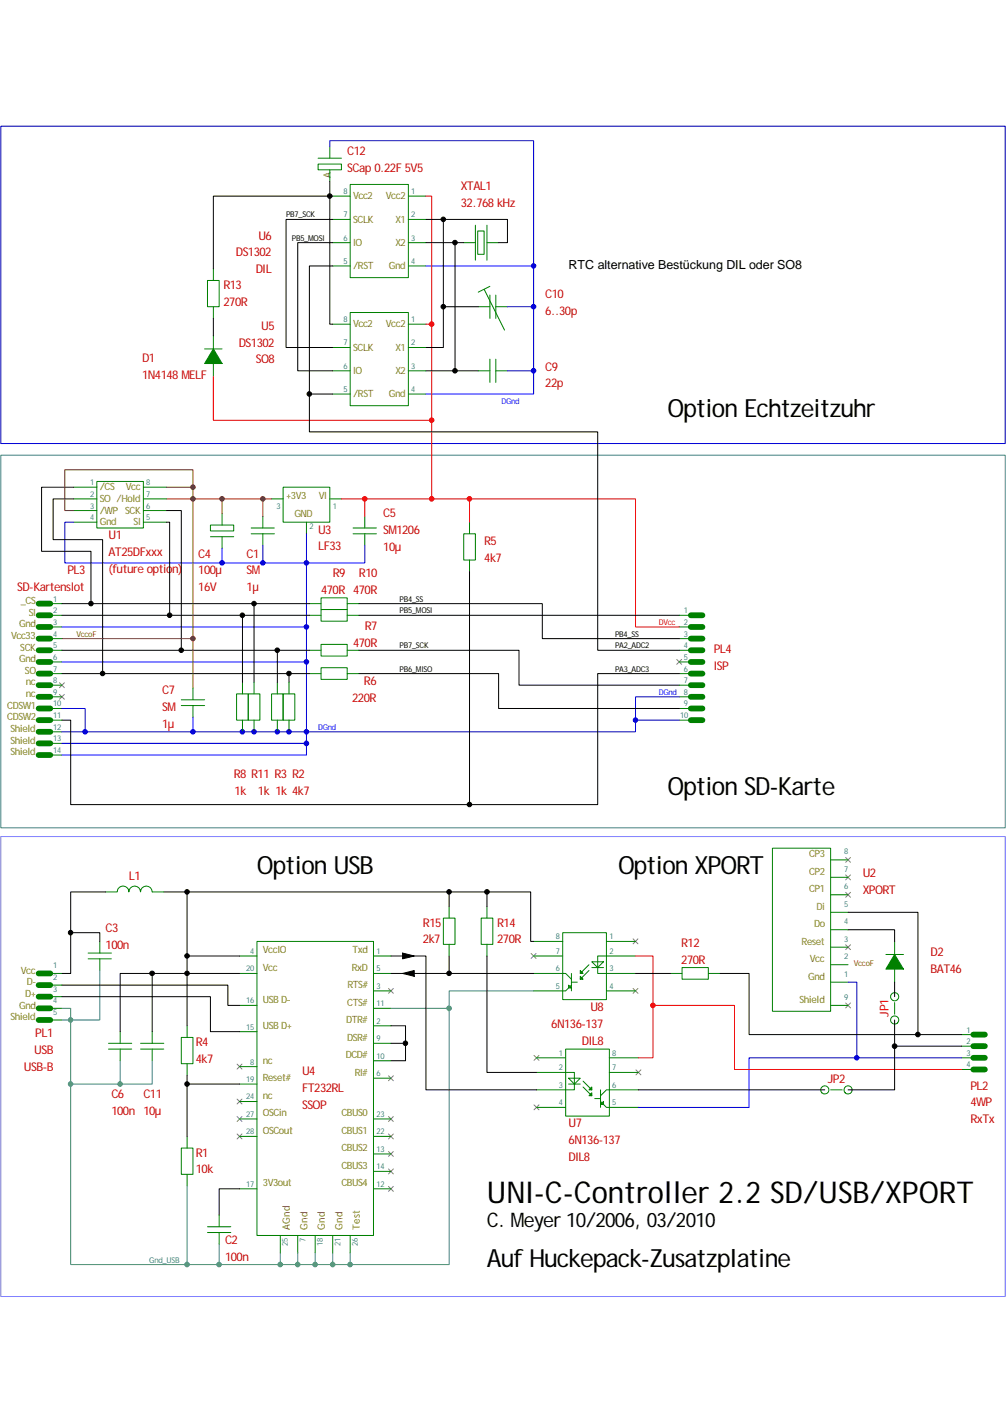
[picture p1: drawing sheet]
<svg xmlns="http://www.w3.org/2000/svg" width="210mm" height="297mm" viewBox="0 0 210 297" stroke-linecap="round" stroke-linejoin="round" font-family="sans-serif">
<path d="M84 198.9l2.5 .7-2.5 .6zM84 203.2l2.5-.6v1.2z" fill="none" stroke="#000" stroke-width=".21"/>
<path d="M84 198.9l2.5 .7-2.5 .6zM84 203.2l2.5-.6v1.2z" fill="#000"/>
<path d="M.2 174.6h209.6v96h-209.6z" fill="none" stroke="#8080ff" stroke-width=".21"/>
<path d="M.2 95h209.6v77.8h-209.6z" fill="none" stroke="#408080" stroke-width=".21"/>
<path d="M.2 26.4h209.6v66.2h-209.6z" fill="none" stroke="#0000c0" stroke-width=".21"/>
<g fill="none" stroke="#808080" stroke-width=".21">
<path d="M141.2 137.6l1.1 1.1M142.3 137.6l-1.1 1.1M12.4 142.5l1 1.1M12.4 144.9l1 1.1M13.4 142.5l-1 1.1M13.4 144.9l-1 1.1M110.8 199l1.1 1.1M111.9 199l-1.1 1.1M132.1 196l1.1 1M133.2 196l-1.1 1M81.1 206.3l1 1M82.1 206.3l-1 1"/>
<path d="M132.1 206.3l1.1 1M133.2 206.3l-1.1 1M49.5 233.1l1 1M49.5 236.7l1 1M49.5 222.1l1 1.1M49.5 229.4l1 1M50.5 233.1l-1 1M50.5 236.7l-1 1M50.5 222.1l-1 1.1M50.5 229.4l-1 1M81.1 224.6l1 1M81.1 233.1l1 1"/>
<path d="M81.1 236.7l1 1M82.1 224.6l-1 1M82.1 233.1l-1 1M82.1 236.7l-1 1M111.5 230.6l1 1.1M111.5 220.3l1 1M112.5 230.6l-1 1.1M112.5 220.3l-1 1M132.7 223.3l1.1 1.1M133.8 223.3l-1.1 1.1M81.1 240.4l1 1M81.1 244l1 1"/>
<path d="M81.1 247.6l1 1.1M82.1 240.4l-1 1M82.1 244l-1 1M82.1 247.6l-1 1.1"/>
</g>
<g fill="none" stroke="#008000" stroke-width=".21">
<path d="M66.4 34.2h4.9v1.3h-4.9zM66.4 33h4.9M68.8 30.6v2.4M68.8 35.5v2.4M73.1 38.5h12.1v19.5h-12.1zM69.4 40.9h3.7M69.4 45.8h3.7M69.4 50.7h3.7M69.4 55.5h3.7M85.2 40.9h3.7M85.2 45.8h3.7M85.2 50.7h3.7"/>
<path d="M85.2 55.5h3.7M96.8 50.7h2.4M99.2 47v7.3M99.7 48.2h1.3v4.9h-1.3zM101.6 47v7.3M101.6 50.7h2.5M44.5 72.8l1.9 3.1h-3.7zM69.4 67.7h3.7M69.4 72.5h3.7M69.4 77.4h3.7M73.1 65.2h12.1v19.5h-12.1zM85.2 67.7h3.7"/>
<path d="M85.2 72.5h3.7M85.2 77.4h3.7M99.8 77.4h2.5M102.3 75v4.8M103.5 77.4h2.4M103.5 75v4.8M69.4 82.3h3.7M85.2 82.3h3.7M52.4 111.4h4.9M52.4 110.2h4.9M54.9 107.8v2.4M54.9 111.4v2.5"/>
<path d="M56.7 104.1h2.4M59.1 101.7h9.7v7.3h-9.7zM64 109v2.4M68.8 104.1h2.5M73.7 111.4h4.9M73.7 110.2h4.9M76.1 107.8v2.4M76.1 111.4v2.5M10.5 126h2.4M10.5 128.4h2.4M10.5 135.7h2.4M10.5 130.9h2.4"/>
<path d="M10.5 133.3h2.4M10.5 138.2h2.4M64.6 126h2.4M64.6 128.4h2.4M64.6 135.7h2.4M67 124.8h5.5v2.4h-5.5zM67 127.2h5.5v2.5h-5.5zM67 134.5h5.5v2.4h-5.5zM67 139.4h5.5v2.4h-5.5zM72.5 126h2.4M72.5 128.4h2.4M72.5 135.7h2.4"/>
<path d="M141.8 128.4h2.4M141.8 135.7h2.4M141.8 130.9h2.4M141.8 133.3h2.4M141.8 138.2h2.4M10.5 140.6h2.4M10.5 143h2.4M10.5 145.5h2.4M10.5 147.9h2.4M10.5 150.3h2.4M10.5 152.8h2.4M10.5 155.2h2.4"/>
<path d="M10.5 157.6h2.4M51.8 144.8h2.5v5.5h-2.5zM53 142.4v2.4M53 150.3v2.5M56.7 144.8h2.4v5.5h-2.4zM57.9 142.4v2.4M57.9 150.3v2.5M59.1 144.8h2.4v5.5h-2.4zM60.3 142.4v2.4M60.3 150.3v2.5M64.6 140.6h2.4M72.5 140.6h2.4"/>
<path d="M141.8 140.6h2.4M141.8 143h2.4M141.8 145.5h2.4M141.8 147.9h2.4M141.8 150.3h2.4M18.4 198.9h4.8M20.8 196.5v2.4M22 186.2h2.5a1.22 1.22 0 0 1 1.2-1.2 1.22 1.22 0 0 1 1.2 1.2 1.22 1.22 0 0 1 1.2-1.2 1.22 1.22 0 0 1 1.2 1.2 1.22 1.22 0 0 1 1.3-1.2 1.22 1.22 0 0 1 1.2 1.2h2.4M50 199.6h3.6M53.6 196.5h24.4v61.4h-24.4zM78 199.6h3.6M92.5 191.6h2.5v5.5h-2.5z"/>
<path d="M93.7 189.2v2.4M93.7 197.1v2.5M100.4 191.6h2.5v5.5h-2.5zM101.6 189.2v2.4M101.6 197.1v2.5M111.4 199.6h6.1M111.4 196.5h6.1M117.5 194.7h9.1v14h-9.1zM126.6 196.5h6.1M132.7 199.6h-7.9v3.6h7.9M10.5 203.2h2.4M10.5 205.6h2.4"/>
<path d="M10.5 208h2.4M10.5 210.5h2.4M10.5 212.9h2.4M18.4 200.2h4.8M20.8 200.2v2.4M22.6 217.8h4.9M22.6 219h4.9M25.1 215.3v2.5M25.1 219v2.4M29.3 217.8h4.9M29.3 219h4.9M31.8 215.3v2.5"/>
<path d="M31.8 219v2.4M37.8 216.6h2.5v5.4h-2.5zM39.1 214.1v2.5M50 203.2h3.6M50 209.9h3.6M50 215.3h3.6M78 203.2h3.6M78 206.8h3.6M78 210.5h3.6M78 217.8h3.6M78 214.1h3.6M111.4 203.2h6.7l1.2 1.2"/>
<path d="M118.1 219h9.1v14h-9.1zM118.7 205.6l.6 .6h-.6zM119.3 205.6l-1.2 1.2h-6.7M119.3 203.2v3.6M119.3 205h1.2M122.9 202.6l-1.8 1.8v-.6l.6 .6h-.6M122.9 201.4l-1.8 1.8v-.6l.6 .6h-.6M123.5 200.8h2.5l-1.2 1.2zM123.5 202h2.5M126.6 206.8h6.1M139.9 203.2h2.5M142.4 202h5.4v2.4h-5.4z"/>
<path d="M147.8 203.2h2.5M200.7 216h2.5M200.7 218.4h2.5M37.8 239.6h2.5v5.5h-2.5zM39.1 222v2.5M39.1 237.2v2.4M50 226.3h3.6M50 233.6h3.6M50 237.2h3.6M50 222.7h3.6M50 229.9h3.6M78 233.6h3.6"/>
<path d="M78 237.2h3.6M78 221.4h3.6M78 225.1h3.6M112 220.8h6.1M112 223.9h7.9v3.6h-7.9M112 231.2h6.1M118.7 225.1h2.4l-1.2 1.2zM118.7 226.3h2.4M121.7 226.9l1.8 1.8v-.6l-.6 .6h.6M121.7 225.7l1.8 1.8v-.6l-.6 .6h.6M124.1 229.3h1.2M125.3 229.9l1.3 1.3h6.6"/>
<path d="M125.3 230.5l.7-.6v.6zM125.3 227.5v3.7M127.2 220.8h6M127.2 223.9h6M133.2 227.5h-6.6l-1.3 1.2M200.7 220.8h2.5M200.7 223.2h2.5M39.1 245.1v2.5M43.3 257.3h4.9M43.3 256.1h4.9M45.7 253.6v2.5M45.7 257.3v2.4"/>
<path d="M50 248.2h3.6M58.5 257.9v3.6M62.1 257.9v3.6M65.8 257.9v3.6M69.4 257.9v3.6M73.1 257.9v3.6M78 248.2h3.6M78 240.9h3.6M78 244.5h3.6"/>
</g>
<g fill="none" stroke="#008000" stroke-width="1.2">
<path d="M8.1 126h2.4M8.1 128.4h2.4M8.1 130.9h2.4M8.1 133.3h2.4M8.1 135.7h2.4M8.1 138.2h2.4M144.2 128.4h2.4M144.2 130.9h2.4M144.2 133.3h2.4M144.2 135.7h2.4M144.2 138.2h2.4M8.1 140.6h2.4"/>
<path d="M8.1 143h2.4M8.1 145.5h2.4M8.1 147.9h2.4M8.1 150.3h2.4M8.1 152.8h2.4M8.1 155.2h2.4M8.1 157.6h2.4M144.2 140.6h2.4M144.2 143h2.4M144.2 145.5h2.4M144.2 147.9h2.4M144.2 150.3h2.4"/>
<path d="M8.1 203.2h2.4M8.1 205.6h2.4M8.1 208h2.4M8.1 210.5h2.4M8.1 212.9h2.4M203.2 216h2.4M203.2 218.4h2.4M203.2 220.8h2.4M203.2 223.2h2.4"/>
</g>
<g fill="#00f" stroke="#00f" stroke-width=".21">
<circle cx="53" cy="152.7" r=".47"/>
<circle cx="60.3" cy="152.7" r=".48"/>
<circle cx="57.9" cy="152.7" r=".48"/>
</g>
<path d="M44.5 72.8l1.9 3.1h-3.7z" fill="#008000"/>
<g fill="none" stroke="#008000" stroke-width=".21">
<path d="M43.3 58.5h2.4v5.5h-2.4zM44.5 56.1v2.4M102.3 59.8l-2.5 1.2M42.7 72.8h3.7M44.5 64v2.5M44.5 70.1v2.7M44.5 75.9v2.7M99.8 64h2.5M101 60.4l4.3 8.5M102.3 61.6v4.9M103.5 61.6v4.9M103.5 64h2.4"/>
<path d="M15.3 101.7h4.9M15.3 104.1h4.9M15.3 106.6h4.9M15.3 109h4.9M20.2 100.5h9.7v9.7h-9.7zM29.9 101.7h4.9M29.9 104.1h4.9M29.9 106.6h4.9M29.9 109h4.9M43.9 109.6h4.9v1.2h-4.9zM43.9 112h4.9M46.4 107.2v2.4"/>
<path d="M46.4 112v2.5M96.8 111.4h2.4v5.5h-2.4zM98 109v2.4M98 116.9v2.4M37.8 147.3h4.9M37.8 146.1h4.9M40.3 143.6v2.5M40.3 147.3v2.4M49.4 144.8h2.4v5.5h-2.4zM50.6 142.4v2.4M50.6 150.3v2.5M161.2 177.1h12.2v34h-12.2z"/>
<path d="M173.4 179.5h3.6M173.4 183.1h3.6M173.4 186.8h3.6M173.4 190.4h3.6M173.4 194.1h3.6M173.4 197.7h3.6M186.7 199.2l1.9 3.1h-3.7zM173.4 209.9h3.6M173.4 201.4h3.6M173.4 205h3.6M186.7 209.3v2.4M173.4 227.5h2.4"/>
<circle cx="186.7" cy="208.1" r=".86"/>
<circle cx="186.7" cy="212.9" r=".86"/>
<circle cx="172.2" cy="227.5" r=".86"/>
<circle cx="177" cy="227.5" r=".86"/>
</g>
<circle cx="50.6" cy="152.7" r=".47" fill="#00f" stroke="#00f" stroke-width=".21"/>
<path d="M176.5 179l1 1M177.5 179l-1 1M176.5 182.6l1 1.1M176.5 186.3l1 1M176.5 197.2l1 1M177.5 182.6l-1 1.1M177.5 186.3l-1 1M177.5 197.2l-1 1M176.5 209.4l1 1M177.5 209.4l-1 1" fill="none" stroke="#808080" stroke-width=".21"/>
<path d="M186.7 199.2l1.9 3.1h-3.7z" fill="#008000"/>
<path d="M184.9 199.2h3.7M186.7 196.5v2.7M186.7 202.3v2.7" fill="none" stroke="#008000" stroke-width=".21"/>
<g fill="#00f" stroke="#00f" stroke-width=".21">
<circle cx="64" cy="138.2" r=".48"/>
<circle cx="64" cy="130.9" r=".48"/>
<circle cx="64" cy="152.7" r=".48"/>
<circle cx="63.9" cy="155.2" r=".48"/>
<circle cx="132.6" cy="150.3" r=".48"/>
<circle cx="64" cy="117.5" r=".47"/>
<circle cx="111.4" cy="55.5" r=".48"/>
<circle cx="111.4" cy="77.4" r=".48"/>
<circle cx="111.4" cy="64" r=".48"/>
<circle cx="17.8" cy="152.7" r=".48"/>
<circle cx="178.8" cy="220.8" r=".48"/>
<circle cx="40.3" cy="152.7" r=".48"/>
<circle cx="54.9" cy="117.5" r=".47"/>
<circle cx="46.3" cy="117.5" r=".47"/>
</g>
<g fill="none" stroke="#00f" stroke-width=".21">
<path d="M68.8 30.6v-1.2h42.6v26.1M88.9 55.5h22.5M111.4 55.5v8.5M105.9 64h5.5v13.4M105.9 77.4h5.5M111.4 77.4v4.9h-22.5M15.3 109h-1.8v8.5h41.4M46.4 114.5v3M54.9 113.9v3.6M64 111.4v41.4M76.1 113.9v3.6h-21.2M12.9 138.2h51.1"/>
<path d="M12.9 130.9h51.1M12.9 147.9h4.9v4.9M12.9 155.2h51.1M12.9 152.8h4.9M40.3 149.7v3.1h-22.5M64 152.8h-23.7M64 152.8v4.8h-51.1M132.7 150.3h9.1M132.7 150.3v2.5h-68.7M141.8 145.5h-9.1v4.8M177 205h1.8v15.8M178.8 220.8h-22.4v10.4h-23.2"/>
<path d="M178.8 220.8h21.9"/>
</g>
<g fill="#f00" stroke="#f00" stroke-width=".21">
<circle cx="136.3" cy="209.9" r=".47"/>
<circle cx="76.1" cy="104.1" r=".48"/>
<circle cx="90.1" cy="67.7" r=".48"/>
<circle cx="98" cy="104.1" r=".48"/>
<circle cx="90.1" cy="87.7" r=".47"/>
<circle cx="90.1" cy="104.1" r=".48"/>
</g>
<path d="M88.9 40.9h1.2v26.8M44.5 78.6v9.1h45.6M88.9 67.7h1.2M90.1 67.7v20M90.1 87.7v16.4h-14M71.3 104.1h4.8v3.7M90.1 104.1h7.9v4.9M98 104.1h34.7v26.8h9.1M132.7 199.6h3.6v10.3M136.3 209.9v10.9h-3.1M136.3 209.9h17v13.3h47.4" fill="none" stroke="#f00" stroke-width=".21"/>
<g fill="#000" stroke="#000" stroke-width=".21">
<circle cx="68.8" cy="40.9" r=".48"/>
<circle cx="92.5" cy="45.8" r=".48"/>
<circle cx="95" cy="50.6" r=".48"/>
<circle cx="92.5" cy="64" r=".48"/>
<circle cx="95" cy="77.4" r=".48"/>
<circle cx="64.6" cy="82.2" r=".48"/>
<circle cx="19" cy="126" r=".47"/>
<circle cx="35.4" cy="128.4" r=".48"/>
<circle cx="37.8" cy="135.7" r=".48"/>
<circle cx="50.6" cy="128.4" r=".47"/>
<circle cx="53" cy="126" r=".47"/>
<circle cx="57.9" cy="135.7" r=".48"/>
<circle cx="21.4" cy="140.6" r=".47"/>
<circle cx="60.3" cy="140.6" r=".47"/>
<circle cx="98" cy="167.9" r=".47"/>
<circle cx="14.7" cy="194.7" r=".47"/>
<circle cx="39" cy="186.2" r=".48"/>
<circle cx="39" cy="199.5" r=".47"/>
<circle cx="93.7" cy="186.2" r=".48"/>
<circle cx="101.6" cy="186.2" r=".48"/>
<circle cx="31.8" cy="203.2" r=".48"/>
<circle cx="39" cy="203.2" r=".47"/>
<circle cx="84.6" cy="217.8" r=".47"/>
<circle cx="93.7" cy="203.2" r=".47"/>
<circle cx="186.7" cy="218.4" r=".49"/>
<circle cx="191.6" cy="215.9" r=".48"/>
<circle cx="39" cy="226.3" r=".48"/>
</g>
<g fill="none" stroke="#000" stroke-width=".21">
<path d="M68.8 37.9v3h-24.3v15.2M69.4 55.5h-4.8v26.8h4.8M69.4 40.9h-.6v26.8h.6M69.4 45.8h-9.7v26.7h9.7M69.4 50.7h-7.3v26.7h7.3M88.9 50.7h7.9M88.9 45.8h3.6M92.5 45.8h13.4v4.9h-1.8M92.5 45.8v18.2h7.3M95 50.7v26.7h4.8M44.5 66.5v3.6M88.9 77.4h6.1"/>
<path d="M92.5 64v8.5h-3.6M64.6 82.3v7.8h60.2v45.6h17M15.3 101.7h-6.6v13.4h10.3v10.9h34M15.3 104.1h-4.2v8.5h10.3v28h38.9M34.8 109h.6v19.4h15.2M34.8 106.6h3v29.1h20.1M98 119.3v48.7h-83.2v-17.7h-1.9M12.9 126h6.1M12.9 128.4h22.5M12.9 135.7h24.9M64.6 126h-11.6v16.4M64.6 128.4h-14v14"/>
<path d="M64.6 135.7h-6.7v6.7M74.9 126h38.3v7.3h28.6M74.9 135.7h33.4v7.3h33.5M74.9 128.4h66.9M12.9 140.6h8.5M64.6 140.6h-4.3v1.8M74.9 140.6h29.2v7.3h37.7M141.8 140.6h-17v27.4h-26.8M20.8 196.5v-1.8h-6v8.5h-1.9M22 186.2h-7.2v8.5M34.2 186.2h59.5M39.1 186.2v13.4"/>
<path d="M50 199.6h-10.9v3.6h-14v12.1M81.6 199.6h7.3v27.9h23.1M93.7 186.2v3M93.7 199.6v3.6M93.7 186.2h17.1v10.3h.6M101.6 199.6v24.3h10.4M101.6 186.2v3M177 194.1h9.7v2.4M177 190.4h14.6v25.6h-35.2v-12.8h-6.1M12.9 208h31v7.3h6.1M12.9 205.6h34.7v4.3h2.4M31.8 203.2v12.1"/>
<path d="M50 203.2h-10.9v10.9M81.6 203.2h29.8M81.6 214.1h3v3.7h-3M84.6 217.8v3.6h-3M132.7 203.2h7.2M186.7 205v3M186.7 212.9v5.5M191.6 216h9.1M200.7 218.4h-14v9.1h-9.7M39.1 224.5v1.8h10.9M39.1 226.3v10.9M133.2 227.5h38.9"/>
<path d="M50 248.2h-4.3v5.4"/>
</g>
<g fill="#408080" stroke="#408080" stroke-width=".21">
<circle cx="58.5" cy="264" r=".48"/>
<circle cx="62.1" cy="264" r=".48"/>
<circle cx="65.8" cy="264" r=".48"/>
<circle cx="69.4" cy="264" r=".48"/>
<circle cx="39" cy="264" r=".48"/>
<circle cx="14.7" cy="212.9" r=".47"/>
<circle cx="45.7" cy="264" r=".48"/>
<circle cx="14.7" cy="226.3" r=".47"/>
<circle cx="25.1" cy="226.3" r=".48"/>
<circle cx="73.1" cy="264" r=".48"/>
<circle cx="93.7" cy="210.5" r=".48"/>
</g>
<g fill="none" stroke="#408080" stroke-width=".21">
<path d="M12.9 210.5h1.9v15.8M20.8 202.6v10.3h-7.9M81.6 210.5h12.1v53.5h-20.6M111.4 206.8h-17.7v3.7M14.8 226.3v37.7h24.3M25.1 221.4v4.9M31.8 221.4v4.9h-17M39.1 247.6v16.4M45.7 259.7v4.3h-6.6M45.7 264h27.4M58.5 261.5v2.5M62.1 261.5v2.5"/>
<path d="M65.8 261.5v2.5M69.4 261.5v2.5M73.1 261.5v2.5"/>
</g>
<g fill="#804000" stroke="#804000" stroke-width=".21">
<circle cx="54.9" cy="104.1" r=".48"/>
<circle cx="40.3" cy="133.3" r=".48"/>
<circle cx="46.3" cy="104.1" r=".48"/>
<circle cx="40.3" cy="104.1" r=".48"/>
<circle cx="40.3" cy="101.7" r=".48"/>
</g>
<path d="M15.3 106.6h-1.8v-8.5h26.8v45.5M34.8 104.1h11.6M34.8 101.7h5.5M54.9 104.1v3.7M54.9 104.1h1.8M54.9 104.1h-8.5v3.1M12.9 133.3h27.4" fill="none" stroke="#804000" stroke-width=".21"/>
<text font-size="6.3" x="101.6" y="251">UNI-C-Controller 2.2 SD/USB/XPORT</text>
<g font-size="5.2">
<text x="139.3" y="87">Option Echtzeitzuhr</text>
<text x="139.3" y="166">Option SD-Karte</text>
<text x="53.6" y="182.4">Option USB</text>
<text x="129" y="182.4">Option XPORT</text>
<text x="101.6" y="264.5">Auf Huckepack-Zusatzplatine</text>
</g>
<text font-size="4.2" x="101.6" y="256.2">C. Meyer 10/2006, 03/2010</text>
<text font-size="2.6" x="118.7" y="56.2">RTC alternative Bestückung DIL oder SO8</text>
<g font-size="2.5" fill="#c00000">
<text x="72.5" y="32.4">C12</text>
<text x="72.5" y="35.9">SCap 0.22F 5V5</text>
<text x="96.2" y="39.7">XTAL1</text>
<text x="96.2" y="43.2">32.768 kHz</text>
<text x="49.2" y="53.5">DS1302</text>
<text x="53.9" y="50">U6</text>
<text x="53.4" y="57">DIL</text>
<text x="46.7" y="60.3">R13</text>
<text x="46.7" y="63.8">270R</text>
<text x="113.8" y="62.2">C10</text>
<text x="113.8" y="65.7">6..30p</text>
<text x="54.5" y="68.8">U5</text>
<text x="29.7" y="75.5">D1</text>
<text x="49.8" y="72.3">DS1302</text>
<text x="53.4" y="75.8">SO8</text>
<text x="113.8" y="77.3">C9</text>
<text x="29.7" y="79.1">1N4148 MELF</text>
<text x="113.8" y="80.9">22p</text>
<text x="80" y="107.9">C5</text>
<text x="22.6" y="112.6">U1</text>
<text x="66.4" y="111.4">U3</text>
<text x="80" y="111.4">SM1206</text>
<text x="101.1" y="113.8">R5</text>
<text x="14.1" y="119.9">PL3</text>
<text x="22.6" y="116.1">AT25DFxxx</text>
<text x="22.6" y="119.6">(future option)</text>
<text x="41.4" y="116.4">C4</text>
<text x="41.4" y="119.9">100µ</text>
<text x="51.5" y="116.4">C1</text>
<text x="51.5" y="119.9">SM</text>
<text x="66.4" y="114.9">LF33</text>
<text x="80" y="114.9">10µ</text>
<text x="101.1" y="117.3">4k7</text>
<text x="3.6" y="123.4">SD-Kartenslot</text>
<text x="41.4" y="123.4">16V</text>
<text x="51.5" y="123.4">1µ</text>
<text x="67" y="124">470R 470R</text>
<text x="69.5" y="120.5">R9</text>
<text x="74.9" y="120.5">R10</text>
<text x="76.1" y="131.5">R7</text>
<text x="73.7" y="135">470R</text>
<text x="149" y="136.3">PL4</text>
<text x="76" y="143">R6</text>
<text x="149" y="139.8">ISP</text>
<text x="33.8" y="145">C7</text>
<text x="33.8" y="148.5">SM</text>
<text x="73.5" y="146.5">220R</text>
<text x="33.8" y="152">1µ</text>
<text x="48.8" y="162.5">R8 R11 R3 R2</text>
<text x="49" y="166">1k</text>
<text x="53.8" y="166">1k 1k 4k7</text>
<text x="26.9" y="183.7">L1</text>
<text x="180.1" y="183.1">U2</text>
<text x="180.1" y="186.6">XPORT</text>
<text x="22" y="194.6">C3</text>
<text x="88.3" y="193.4">R15</text>
<text x="88.3" y="196.9">2k7</text>
<text x="103.8" y="193.4">R14</text>
<text x="103.8" y="196.9">270R</text>
<text x="142.2" y="197.7">R12</text>
<text x="22" y="198.1">100n</text>
<text x="142.2" y="201.2">270R</text>
<text x="194.2" y="199.5">D2</text>
<text x="194.2" y="203">BAT46</text>
<text x="115.1" y="214.5">6N136-137</text>
<text x="123.2" y="211.1">U8</text>
<text x="185.5" y="212.3" transform="rotate(-90 185.5 212.3)">JP1</text>
<text x="7.2" y="220">USB</text>
<text x="7.4" y="216.5">PL1</text>
<text x="40.9" y="218.3">R4</text>
<text x="40.9" y="221.8">4k7</text>
<text x="121.5" y="218.1">DIL8</text>
<text x="5" y="223.5">USB-B</text>
<text x="63.1" y="224.4">U4</text>
<text x="63.1" y="227.9">FT232RL</text>
<text x="172.8" y="226.1">JP2</text>
<text x="202.5" y="227.5">PL2</text>
<text x="23.2" y="229.3">C6</text>
<text x="23.2" y="232.8">100n 10µ</text>
<text x="29.9" y="229.3">C11</text>
<text x="63.1" y="231.4">SSOP</text>
<text x="202.5" y="231">4WP</text>
<text x="118.7" y="235.4">U7</text>
<text x="118.7" y="238.9">6N136-137</text>
<text x="202.5" y="234.5">RxTx</text>
<text x="40.9" y="241.4">R1</text>
<text x="40.9" y="244.9">10k</text>
<text x="118.7" y="242.4">DIL8</text>
<text x="47" y="259.7">C2</text>
<text x="47" y="263.2">100n</text>
</g>
<g font-size="2.1" fill="#808000">
<text x="69" y="37.2" transform="rotate(-90 69 37.2)">A</text>
<text x="73.7" y="41.6">Vcc2</text>
<text x="80.5" y="41.6">Vcc2</text>
<text x="73.7" y="46.5">SCLK</text>
<text x="82.5" y="46.5">X1</text>
<text x="73.7" y="51.3">IO</text>
<text x="82.5" y="51.3">X2</text>
<text x="73.7" y="56.2">/RST</text>
<text x="81.2" y="56.2">Gnd</text>
<text x="73.7" y="68.3">Vcc2</text>
<text x="80.5" y="68.3">Vcc2</text>
<text x="73.7" y="73.2">SCLK</text>
<text x="82.5" y="73.2">X1</text>
<text x="73.7" y="82.9">/RST</text>
<text x="73.7" y="78.1">IO</text>
<text x="81.2" y="82.9">Gnd</text>
<text x="82.5" y="78.1">X2</text>
<text x="20.8" y="102.4">/CS</text>
<text x="20.8" y="104.8">SO /Hold</text>
<text x="20.8" y="107.2">/WP SCK</text>
<text x="26.2" y="102.4">Vcc</text>
<text x="59.7" y="104.2">+3V3</text>
<text x="61.4" y="107.8">GND</text>
<text x="66.5" y="104.2">VI</text>
<text x="20.8" y="109.7">Gnd</text>
<text x="27.9" y="109.7">SI</text>
<text x="4" y="130.9">Gnd</text>
<text x="4.3" y="126.1">_CS</text>
<text x="6" y="128.5">SI</text>
<text x="2.3" y="133.4">Vcc33</text>
<text x="4.2" y="135.8">SCK</text>
<text x="4" y="138.2">Gnd</text>
<text x="5.2" y="140.7">SO</text>
<text x="5.4" y="143.1">nc</text>
<text x="1.5" y="148">CDSW1</text>
<text x="5.4" y="145.5">nc</text>
<text x="1.5" y="150.4">CDSW2</text>
<text x="2.2" y="152.8">Shield</text>
<text x="2.2" y="155.2">Shield</text>
<text x="2.2" y="157.7">Shield</text>
<text x="168.9" y="178.9">CP3</text>
<text x="168.9" y="182.6">CP2</text>
<text x="168.9" y="186.2">CP1</text>
<text x="170.4" y="189.9">Di</text>
<text x="167.3" y="197.2">Reset</text>
<text x="169.9" y="193.5">Do</text>
<text x="4.4" y="203.3">Vcc</text>
<text x="54.9" y="202.6">Vcc</text>
<text x="54.9" y="199">VccIO</text>
<text x="73.4" y="202.6">RxD</text>
<text x="73.6" y="199">Txd</text>
<text x="169.1" y="200.8">Vcc</text>
<text x="5.2" y="208.1">D+</text>
<text x="5.6" y="205.7">D-</text>
<text x="54.9" y="209.3">USB D-</text>
<text x="72.5" y="209.9">CTS#</text>
<text x="72.5" y="206.3">RTS#</text>
<text x="166.9" y="209.3">Shield</text>
<text x="168.7" y="204.5">Gnd</text>
<text x="2.2" y="213">Shield</text>
<text x="4" y="210.5">Gnd</text>
<text x="54.9" y="214.8">USB D+</text>
<text x="72.3" y="213.6">DTR#</text>
<text x="72.2" y="220.9">DCD#</text>
<text x="72.5" y="217.2">DSR#</text>
<text x="54.9" y="225.7">Reset#</text>
<text x="54.9" y="222.1">nc</text>
<text x="74" y="224.5">RI#</text>
<text x="54.9" y="233">OSCin</text>
<text x="54.9" y="229.4">nc</text>
<text x="71.3" y="233">CBUS0</text>
<text x="54.9" y="236.7">OSCout</text>
<text x="71.3" y="236.7">CBUS1</text>
<text x="71.3" y="240.3">CBUS2</text>
<text x="71.3" y="244">CBUS3</text>
<text x="54.9" y="247.6">3V3out</text>
<text x="71.3" y="247.6">CBUS4</text>
<text x="60.5" y="256.7" transform="rotate(-90 60.5 256.7)">AGnd</text>
<text x="64.2" y="256.7" transform="rotate(-90 64.2 256.7)">Gnd</text>
<text x="67.8" y="256.7" transform="rotate(-90 67.8 256.7)">Gnd</text>
<text x="71.5" y="256.7" transform="rotate(-90 71.5 256.7)">Gnd</text>
<text x="75.1" y="256.7" transform="rotate(-90 75.1 256.7)">Test</text>
</g>
<g font-size="1.7" fill="#408080">
<text x="71.7" y="40.5">8</text>
<text x="85.9" y="40.5">1</text>
<text x="71.7" y="45.4">7</text>
<text x="85.9" y="45.4">2</text>
<text x="71.7" y="50.2">6</text>
<text x="85.9" y="50.2">3</text>
<text x="71.7" y="55.1">5</text>
<text x="85.9" y="55.1">4</text>
<text x="71.7" y="67.2">8</text>
<text x="85.9" y="67.2">1</text>
<text x="71.7" y="77">6</text>
<text x="71.7" y="72.1">7</text>
<text x="85.9" y="72.1">2</text>
<text x="85.9" y="77">3</text>
<text x="71.7" y="81.8">5</text>
<text x="85.9" y="81.8">4</text>
<text x="18.8" y="101.3">1</text>
<text x="30.5" y="101.3">8</text>
<text x="18.8" y="103.7">2</text>
<text x="18.8" y="106.2">3</text>
<text x="30.5" y="103.7">7</text>
<text x="30.5" y="106.2">6</text>
<text x="57.7" y="106.2">3</text>
<text x="69.4" y="106.2">1</text>
<text x="18.8" y="108.6">4</text>
<text x="30.5" y="108.6">5</text>
<text x="64.6" y="110.4">2</text>
<text x="11.1" y="125.6">1</text>
<text x="11.1" y="128">2</text>
<text x="11.1" y="130.5">3</text>
<text x="142.8" y="128">1</text>
<text x="142.8" y="130.5">2</text>
<text x="11.1" y="132.9">4</text>
<text x="11.1" y="135.3">5</text>
<text x="11.1" y="137.8">6</text>
<text x="142.8" y="132.9">3</text>
<text x="142.8" y="135.3">4</text>
<text x="142.8" y="137.8">5</text>
<text x="11.1" y="140.2">7</text>
<text x="11.1" y="142.6">8</text>
<text x="142.8" y="140.2">6</text>
<text x="142.8" y="142.6">7</text>
<text x="11.1" y="145">9</text>
<text x="11.1" y="147.5">10</text>
<text x="11.1" y="149.9">11</text>
<text x="142" y="149.9">10</text>
<text x="142.8" y="145">8</text>
<text x="142.8" y="147.5">9</text>
<text x="11.1" y="152.3">12</text>
<text x="11.1" y="154.8">13</text>
<text x="11.1" y="157.2">14</text>
<text x="176.2" y="178.4">8</text>
<text x="176.2" y="182">7</text>
<text x="176.2" y="185.6">6</text>
<text x="176.2" y="189.3">5</text>
<text x="116" y="196.1">8</text>
<text x="127.2" y="196.1">1</text>
<text x="176.2" y="192.9">4</text>
<text x="176.2" y="196.6">3</text>
<text x="11.1" y="202.2">1</text>
<text x="51.4" y="202.8">20</text>
<text x="52.2" y="199.1">4</text>
<text x="78.6" y="199.1">1</text>
<text x="78.6" y="202.8">5</text>
<text x="116" y="202.8">6</text>
<text x="116" y="199.1">7</text>
<text x="127.2" y="199.1">2</text>
<text x="127.2" y="202.8">3</text>
<text x="176.2" y="200.2">2</text>
<text x="176.2" y="203.9">1</text>
<text x="11.1" y="204.6">2</text>
<text x="11.1" y="207">3</text>
<text x="11.1" y="209.5">4</text>
<text x="51.4" y="209.5">16</text>
<text x="78.6" y="206.4">3</text>
<text x="116" y="206.4">5</text>
<text x="127.2" y="206.4">4</text>
<text x="176.2" y="208.7">9</text>
<text x="11.1" y="211.9">5</text>
<text x="51.4" y="214.9">15</text>
<text x="78.6" y="213.7">2</text>
<text x="78.6" y="210.1">11</text>
<text x="201.7" y="215.5">1</text>
<text x="78.6" y="217.4">9</text>
<text x="78.6" y="221">10</text>
<text x="116.6" y="220.4">1</text>
<text x="127.8" y="220.4">8</text>
<text x="201.7" y="218">2</text>
<text x="201.7" y="220.4">3</text>
<text x="51.4" y="225.9">19</text>
<text x="52.2" y="222.2">8</text>
<text x="78.6" y="224.7">6</text>
<text x="116.6" y="223.4">2</text>
<text x="116.6" y="227.1">3</text>
<text x="127.8" y="223.4">7</text>
<text x="127.8" y="227.1">6</text>
<text x="201.7" y="222.8">4</text>
<text x="51.4" y="233.2">27</text>
<text x="51.4" y="229.5">24</text>
<text x="78.6" y="233.2">23</text>
<text x="116.6" y="230.7">4</text>
<text x="127.8" y="230.7">5</text>
<text x="51.4" y="236.8">28</text>
<text x="78.6" y="236.8">22</text>
<text x="78.6" y="240.5">13</text>
<text x="78.6" y="244.1">14</text>
<text x="51.4" y="247.7">17</text>
<text x="78.6" y="247.7">12</text>
<text x="31.2" y="263.5">Gnd_USB</text>
<text x="60.1" y="260.1" transform="rotate(-90 60.1 260.1)">25</text>
<text x="63.8" y="259.3" transform="rotate(-90 63.8 259.3)">7</text>
<text x="67.4" y="260.1" transform="rotate(-90 67.4 260.1)">18</text>
<text x="71.1" y="260.1" transform="rotate(-90 71.1 260.1)">21</text>
<text x="74.7" y="260.1" transform="rotate(-90 74.7 260.1)">26</text>
</g>
<g font-size="1.7">
<text x="59.7" y="45.4">PB7_SCK</text>
<text x="60.9" y="50.2">PB5_MOSI</text>
<text x="83.4" y="125.6">PB4_SS</text>
<text x="83.4" y="128">PB5_MOSI</text>
<text x="83.4" y="135.3">PB7_SCK</text>
<text x="128.4" y="135.3">PA2_ADC2</text>
<text x="128.4" y="132.9">PB4_SS</text>
<text x="83.4" y="140.2">PB6_MISO</text>
<text x="128.4" y="140.2">PA3_ADC3</text>
</g>
<g font-size="1.7" fill="#00f">
<text x="104.7" y="84.3">DGnd</text>
<text x="137.5" y="145">DGnd</text>
<text x="66.4" y="152.3">DGnd</text>
</g>
<text font-size="1.7" fill="#f00" x="137.5" y="130.5">DVcc</text>
<g font-size="1.7" fill="#804000">
<text x="16" y="132.9">VccoF</text>
<text x="178.2" y="201.5">VccoF</text>
</g>
</svg>
